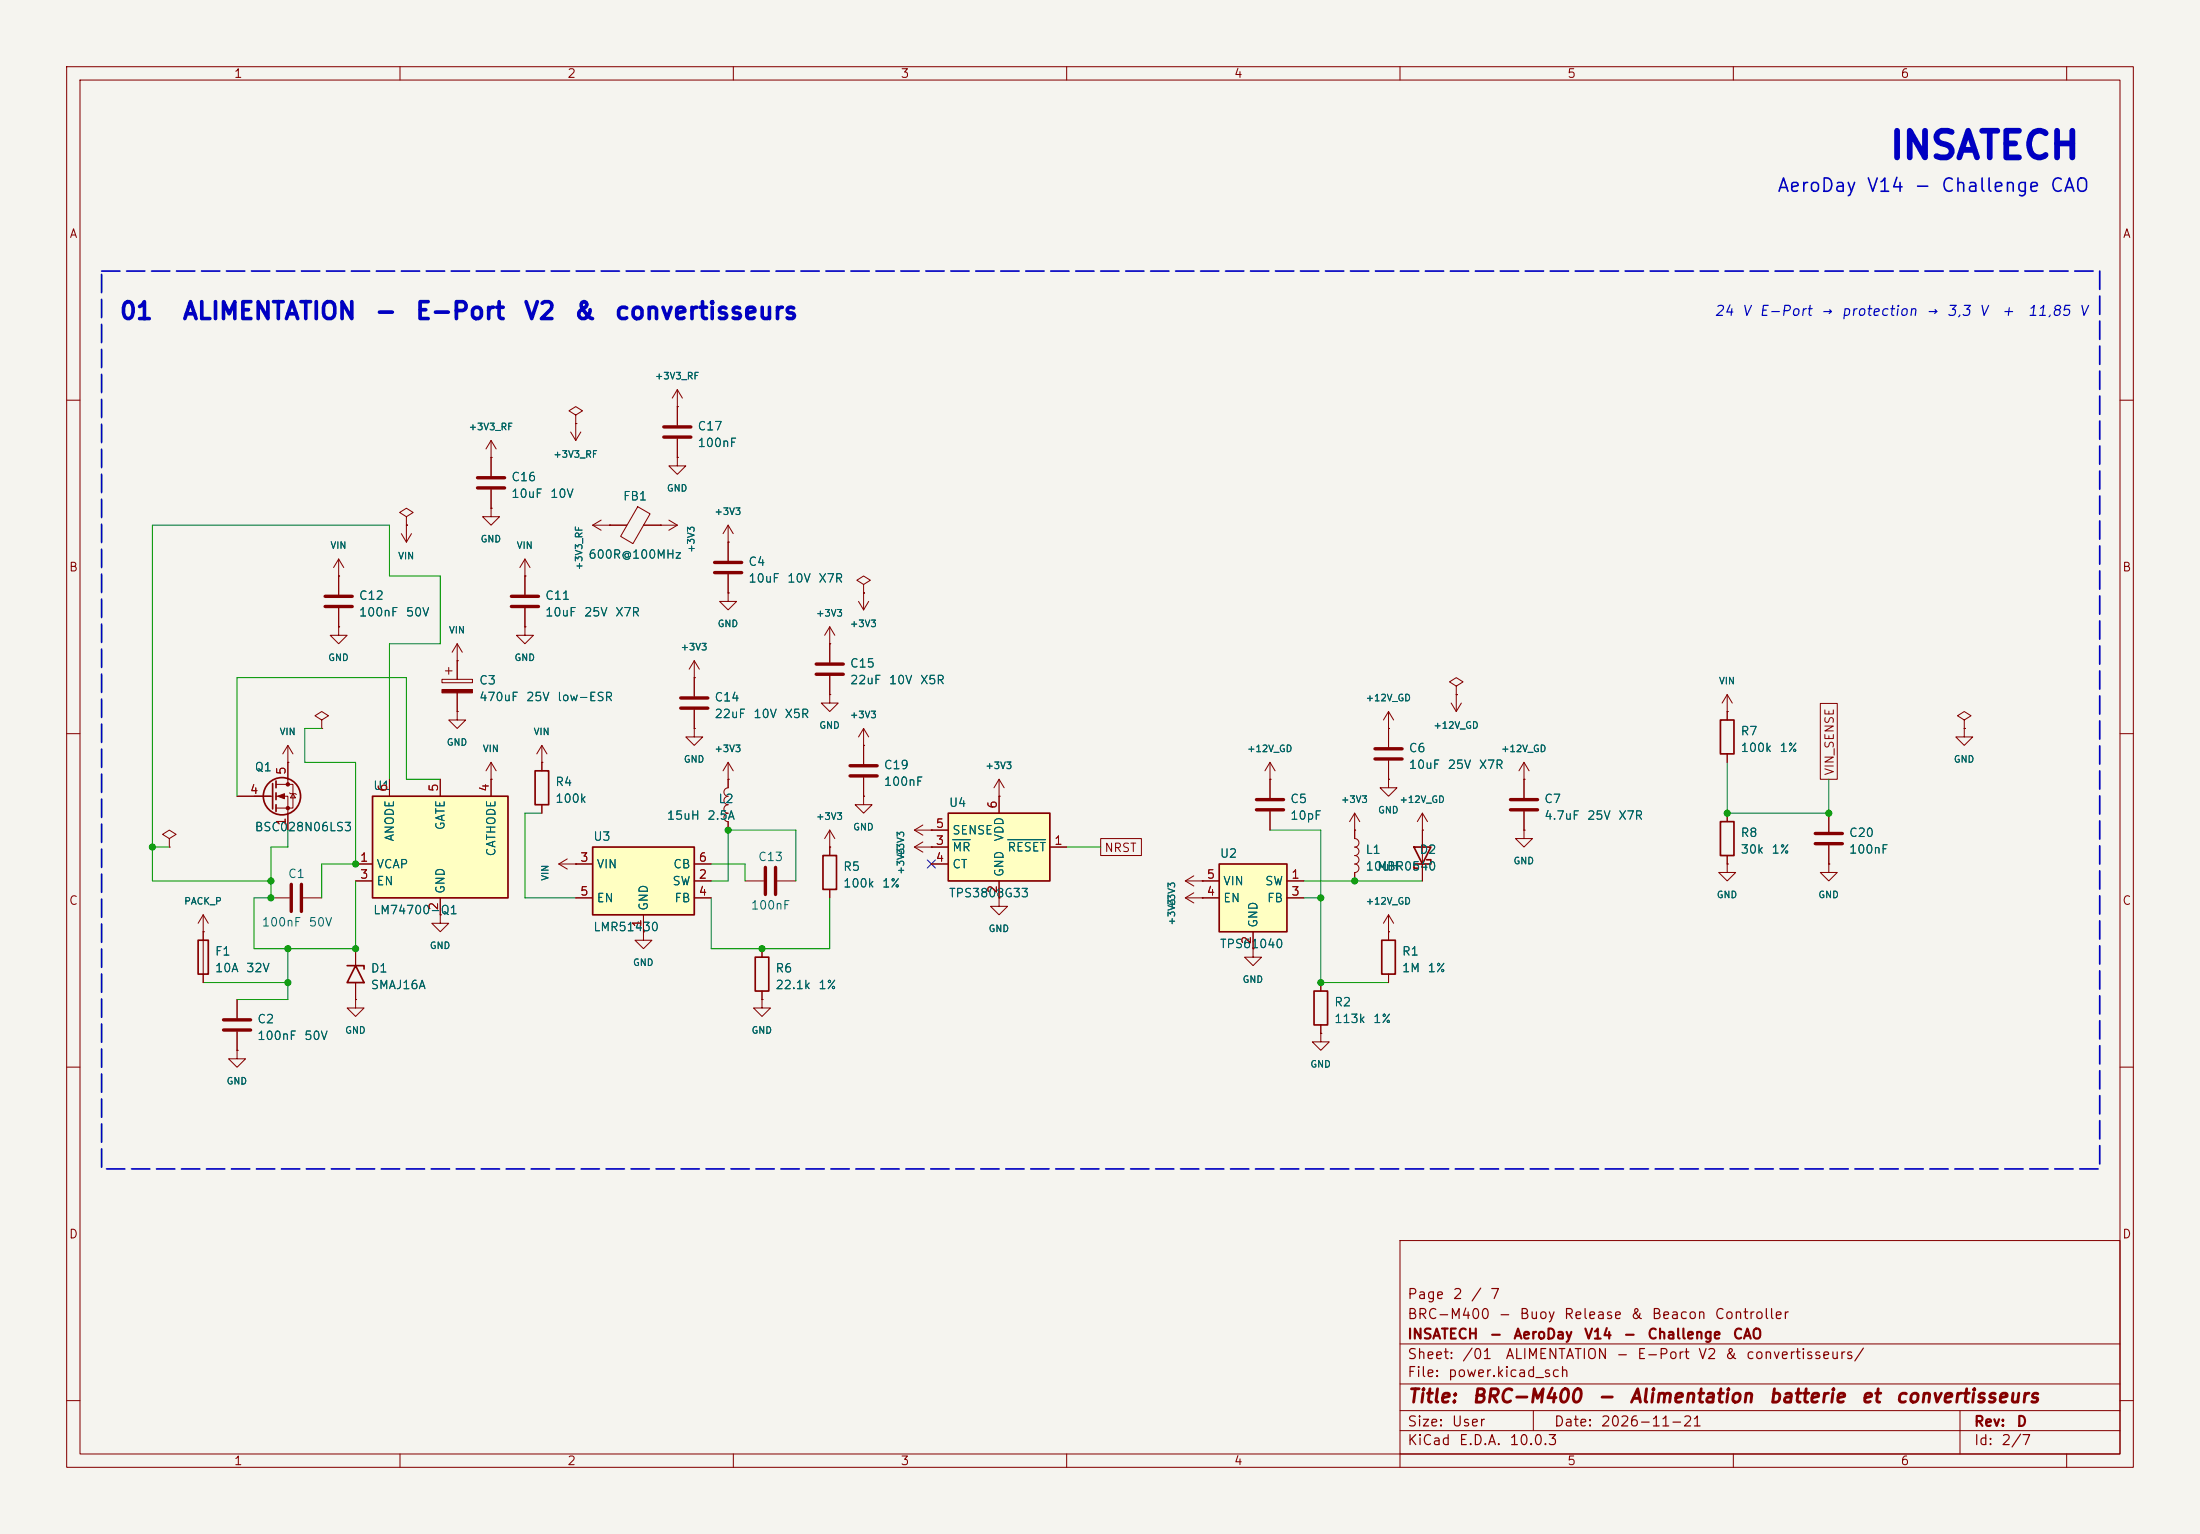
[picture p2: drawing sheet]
<svg xmlns="http://www.w3.org/2000/svg" width="330mm" height="230mm" viewBox="0 0 330 230" stroke-linecap="round" stroke-linejoin="round" font-family="sans-serif">
<path d="M0 0h330v230h-330z" fill="#f5f4ef" stroke="#f5f4ef" stroke-width=".15"/>
<g fill="none" stroke="#840000" stroke-width=".15">
<path d="M10 10h310v210h-310zM12 12h306v206h-306zM60 10v2M110 10v2M160 10v2M210 10v2M260 10v2M310 10v2M10 60h2M101.6 68.6v1.3h1.3l-1.3 1.2-1.3-1.2h1.3M101.6 68.6h.1M318 60h2"/>
<path d="M78.7 86.4v2.8M78.7 91.2v2.8M10 110h2M104.1 109.2v1.3h1.3l-1.3 1.3-1.2-1.3h1.2M104.1 109.2h.1M190.5 116.8v2.8M318 110h2M190.5 121.7v2.8M203.2 124.5h.1M203.2 121.9l-.8 1.3M203.2 121.9l.8 1.3M203.2 121.9v2.6"/>
<path d="M188 142.2v1.3h1.2l-1.2 1.3-1.3-1.3h1.3M188 142.2h.1M10 160h2M318 160h2M210 186h108v32h-108zM10 210h2M60 218v2M110 218v2M160 218v2M210 218v2M210 214.5h108M210 211.5h108"/>
<path d="M210 207.5h108M210 201.5h108M230 211.5v3M260 218v2M294 211.5v6.5M310 218v2M318 210h2"/>
</g>
<path d="M76.7 89.4h4.1M76.7 90.9h4.1M188.5 119.9h4M188.5 121.4h4" fill="none" stroke="#840000" stroke-width=".51"/>
<path d="M142.2 121.9h15.3v10.2h-15.3z" fill="#ffffc2"/>
<path d="M142.2 121.9h15.3v10.2h-15.3z" fill="none" stroke="#840000" stroke-width=".25"/>
<g fill="none" stroke="#840000" stroke-width=".15">
<path d="M68.6 99.1h.1M68.6 96.5l-.8 1.3M68.6 96.5l.7 1.3M68.6 96.5v5.4M78.7 94v1.3h1.3l-1.3 1.2-1.2-1.2h1.2M78.7 94h.1M66.3 101.9h4.6v.5h-4.6zM66.8 100.6h1M67.3 100.1v1M68.6 103.9v2.8M81.3 114.3h.1M81.3 111.8l-.8 1.2"/>
<path d="M81.3 111.8l.7 1.2M81.3 111.8v2.5M149.9 119.4v2.5M137.2 127h5M137.2 124.5h5M137.2 127l1.2 .8M137.2 124.5l1.2 .7M138.4 126.2l-1.2 .8M138.4 123.7l-1.2 .8M139.7 127h.1M139.7 124.5h.1M139.7 129.5h2.5"/>
<path d="M149.9 134.6v1.3h1.2l-1.2 1.3-1.3-1.3h1.3M149.9 134.6h.1M149.9 132.1v2.5M157.5 127h2.5M177.8 132.1l1.3 .7M177.8 132.1h2.5M177.8 134.6l1.3 .8M177.8 134.6h2.5M179.1 131.3l-1.3 .8M179.1 133.9l-1.3 .7M180.3 132.1h.1M180.3 134.6h.1"/>
</g>
<path d="M142.9 125.9h2.6M151.2 125.9h5.6" fill="none" stroke="#006464" stroke-width=".15"/>
<path d="M66.3 103.4h4.6v.5h-4.6z" fill="#840000" stroke="#840000" stroke-width=".15"/>
<path d="M182.9 129.5h10.1v10.2h-10.1z" fill="#ffffc2"/>
<path d="M80.3 115.6h2v5.1h-2zM182.9 129.5h10.1v10.2h-10.1z" fill="none" stroke="#840000" stroke-width=".25"/>
<g fill="none" stroke="#840000" stroke-width=".15">
<path d="M109.2 88.9v1.3h1.3l-1.3 1.2-1.3-1.2h1.3M109.2 88.9h.1M68.6 106.7v1.3h1.2l-1.2 1.2-1.3-1.2h1.3M68.6 106.7h.1M73.7 116.8h.1M73.7 114.3l-.8 1.3M73.7 114.3l.7 1.3M73.7 114.3v2.5M81.3 114.3v1.3M104.1 101.6v2.8M104.1 106.4v2.8M109.2 116.8h.1"/>
<path d="M109.2 114.3v3.8a.64 .64 0 0 0-.6 .7 .64 .64 0 0 0 .6 .6 .63 .63 0 0 0-.6 .6 .63 .63 0 0 0 .6 .7M109.2 114.3l-.7 1.3M109.2 114.3l.8 1.3M30.5 139.7h.1M30.5 137.2l-.8 1.2M30.5 137.2l.7 1.2M30.5 137.2v2.5M40.6 134.6h2.8M45.5 134.6h2.8M81.3 120.7v1.2M83.8 129.5l1.3 .8M83.8 129.5h2.6"/>
<path d="M85.1 128.8l-1.3 .7M86.4 129.5h.1M109.2 121.9a.63 .63 0 0 0-.6 .7 .63 .63 0 0 0 .6 .6v1.3M109.2 120.7a.63 .63 0 0 0-.6 .6 .63 .63 0 0 0 .6 .6M180.3 132.1h2.6M180.3 134.6h2.6M188 139.7v2.5M193 132.1h2.6M193 134.6h2.6M208.3 139.7h.1M208.3 137.2l-.8 1.2M208.3 137.2l.7 1.2"/>
<path d="M208.3 137.2v2.5"/>
</g>
<path d="M102.1 104.7h4.1M102.1 106.2h4.1M43.7 132.6v4.1M45.2 132.6v4.1" fill="none" stroke="#840000" stroke-width=".51"/>
<path d="M88.9 127h15.2v10.2h-15.2z" fill="#ffffc2"/>
<path d="M88.9 127h15.2v10.2h-15.2zM29.7 141h1.5v5.1h-1.5z" fill="none" stroke="#840000" stroke-width=".25"/>
<path d="M30.5 139.7v7.6M86.4 129.5h2.5M86.4 134.6h2.5M96.5 139.7v1.3h1.3l-1.3 1.2-1.3-1.2h1.3M96.5 139.7h.1M96.5 137.2v2.5M104.1 132.1h2.6M104.1 129.5h2.6M104.1 134.6h2.6M114.3 149.9v1.2h1.3l-1.3 1.3-1.3-1.3h1.3M114.3 149.9h.1" fill="none" stroke="#840000" stroke-width=".15"/>
<path d="M55.9 119.4h20.3v15.2h-20.3z" fill="#ffffc2"/>
<g fill="none" stroke="#840000" stroke-width=".25">
<path d="M40.9 117.5v3.8M41.4 117.1v1M41.4 118.9v1M55.9 119.4h20.3v15.2h-20.3zM258.1 108h2v5h-2zM41.4 120.7v1M123.4 128.3h2.1v5.1h-2.1zM212.1 127h2.5l-1.2 2.5zM214 128.9h.6v.6h-2.5v.7h.6M258.1 123.2h2v5.1h-2zM52.1 144.8h2.5v.5M53.3 144.8l1.3 2.5h-2.5z"/>
<path d="M113.3 143.5h2v5.1h-2zM197.1 148.6h2v5.1h-2zM207.3 141h2v5.1h-2z"/>
<circle cx="42.3" cy="119.4" r="2.79"/>
</g>
<g fill="none" stroke="#840000" stroke-width=".15">
<path d="M101.6 58.4v5.4M101.6 58.4l-.8 1.3M101.6 58.4l.8 1.3M61 78.7h.1M61 77.5l1-.7-1-.6-1.1 .6 1.1 .7v1.2M61 78.7v2.6M73.7 68.6h.1M73.7 76.2v1.3h1.2l-1.2 1.2-1.3-1.2h1.3M73.7 76.2h.1M73.7 66v5.4M73.7 73.4v2.8M73.7 66l-.8 1.3"/>
<path d="M73.7 66l.7 1.3M85.6 64.8l.8 1.2M86.4 62.2l1-.6-1-.6-1.1 .6 1.1 .6v1.3M86.4 63.5h.1M86.4 63.5v2.5M87.1 64.8l-.7 1.2M88.9 78.7h5.1M88.9 78.7l1.3 .8M90.2 78l-1.3 .7M91.4 78.7h.1M95.7 76l1.8 1-2.6 4.5-1.8-1.1zM96.5 78.7h5.1"/>
<path d="M99.1 78.7h.1M100.3 78l1.3 .7M101.6 61h.1M101.6 68.6h.1M101.6 65.8v2.8M101.6 78.7l-1.3 .8M109.2 78.7l-.7 1.3M109.2 78.7l.8 1.3M109.2 78.7v5.4M50.8 94v1.3h1.3l-1.3 1.2-1.3-1.2h1.3M50.8 94h.1M50.8 86.4h.1"/>
<path d="M50.8 83.8l-.8 1.3M50.8 83.8l.8 1.3M50.8 83.8v5.4M50.8 91.2v2.8M60.2 80l.8 1.3M61.7 80l-.7 1.3M68.6 99.1h.1M68.6 99.1v2.8M78.7 86.4h.1M78.7 94h.1M78.7 83.8l-.7 1.3M78.7 83.8l.8 1.3"/>
<path d="M78.7 83.8v5.4M78.7 91.2v2.8M104.1 99.1l-.7 1.2M104.1 99.1l.8 1.2M104.1 99.1v5.3M109.2 81.3h.1M109.2 88.9h.1M109.2 86.1v2.8M124.5 96.5h.1M124.5 94l-.8 1.3M124.5 94l.7 1.3M124.5 94v5.3"/>
<path d="M128.8 90.2l.7 1.2M129.5 88.9h.1M129.5 87.6l1.1-.6-1.1-.6-1 .6 1 .6v1.3M129.5 88.9v2.5M130.3 90.2l-.8 1.2M35.6 119.4h5.3M41.4 117.6h2.5v3.6h-2.5M41.4 119.4h1.8v5.1M43.2 114.3h.1M43.2 111.8l-.8 1.2M43.2 111.8l.7 1.2M43.2 111.8v5.8"/>
<path d="M43.4 118.9l.2 .1h.7l.1 .1M43.9 119l.4 .6h-.7zM48.3 108l1-.7-1-.6-1.1 .6 1.1 .7v1.2M48.3 109.2h.1M58.4 116.8v2.6M66 116.8v2.6M68.6 106.7h.1M68.6 103.9v2.8M73.7 116.8h.1M73.7 116.8v2.6M81.3 114.3h.1M81.3 114.3v1.3"/>
<path d="M104.1 101.6h.1M104.1 109.2h.1M104.1 106.4v2.8M109.2 116.8h.1M109.2 116.8v1.3M124.5 104.1v1.3h1.2l-1.2 1.3-1.3-1.3h1.3M124.5 104.1h.1M124.5 101.3v2.8M129.5 111.8h.1M129.5 119.4v1.3h1.3l-1.3 1.2-1.2-1.2h1.2M129.5 119.4h.1M129.5 109.2v5.4"/>
<path d="M129.5 116.6v2.8M129.5 109.2l-.7 1.3M129.5 109.2l.8 1.3M149.9 119.4h.1M149.9 116.8l-.8 1.3M149.9 116.8l.7 1.3M149.9 116.8v5.1M190.5 116.8h.1M190.5 114.3l-.8 1.3M190.5 114.3l.8 1.3M190.5 114.3v5.3M208.3 109.2h.1"/>
<path d="M208.3 116.8v1.3h1.2l-1.2 1.3-1.3-1.3h1.3M208.3 116.8h.1M208.3 106.7l-.8 1.3M208.3 106.7l.7 1.3M208.3 106.7v5.3M208.3 114v2.8M217.7 105.4l.7 1.3M218.4 102.9l1.1-.7-1.1-.6-1 .6 1 .7v1.2M218.4 104.1h.1M218.4 104.1v2.6M219.2 105.4l-.8 1.3M228.6 116.8h.1"/>
<path d="M228.6 114.3l-.8 1.3M228.6 114.3l.8 1.3M228.6 114.3v5.3M259.1 106.7h.1M259.1 104.1v3.9M259.1 113v1.3M259.1 104.1l-.8 1.3M259.1 104.1l.7 1.3M273 105.5h2.6v11.3h-2.6zM294.6 108l1.1-.7-1.1-.6-1 .6 1 .7v1.2M294.6 109.2h.1M294.6 109.2v1.3h1.3l-1.3 1.3-1.2-1.3h1.2"/>
<path d="M25.4 125.7l1-.6-1-.6-1 .6 1 .6v1.3M25.4 127h.1M30.5 139.7h.1M30.5 139.7v1.3M53.3 129.5h2.6M53.3 132.1h2.6M66 137.2v1.2h1.3l-1.3 1.3-1.2-1.3h1.2M66 137.2h.1M66 134.6v2.6M81.3 120.7v1.2M86.4 129.5h.1M86.4 129.5h2.5"/>
<path d="M86.4 134.6h2.5M96.5 139.7h.1M96.5 137.2v2.5M104.1 129.5h2.6M104.1 132.1h2.6M104.1 134.6h2.6M109.2 123.2v1.3M111.8 132.1h2.8M116.6 132.1h2.8M124.5 127h.1M124.5 124.5v3.8M124.5 133.4v1.2"/>
<path d="M124.5 124.5l-.8 1.2M124.5 124.5l.7 1.2M139.7 127h.1M139.7 124.5h.1M139.7 129.5h2.5M139.7 127h2.5M139.7 124.5h2.5M149.9 134.6h.1M149.9 132.1v2.5M157.5 127h2.5M165.1 125.7h6.1v2.6h-6.1zM180.3 132.1h.1"/>
<path d="M180.3 134.6h.1M180.3 132.1h2.6M180.3 134.6h2.6M188 139.7v2.5M190.5 121.7v2.8M193 132.1h2.6M193 134.6h2.6M203.2 124.5v1.2a.64 .64 0 0 1 .6 .7 .64 .64 0 0 1-.6 .6 .64 .64 0 0 1 .6 .6 .64 .64 0 0 1-.6 .7 .64 .64 0 0 1 .6 .6 .64 .64 0 0 1-.6 .7M203.2 129.5a.64 .64 0 0 1 .6 .7 .64 .64 0 0 1-.6 .6M203.2 124.5h.1M203.2 130.8v1.3M208.3 139.7h.1"/>
<path d="M208.3 139.7v1.3M213.4 124.5h.1M213.4 121.9v10.2M213.4 121.9l-.8 1.3M213.4 121.9l.7 1.3M228.6 124.5v1.2h1.3l-1.3 1.3-1.3-1.3h1.3M228.6 124.5h.1M228.6 121.7v2.8M259.1 129.5v1.3h1.2l-1.2 1.3-1.3-1.3h1.3M259.1 129.5h.1M259.1 121.9v1.3M259.1 128.3v1.2"/>
<path d="M274.3 129.5v1.3h1.3l-1.3 1.3-1.3-1.3h1.3M274.3 129.5h.1M274.3 121.9v2.8M274.3 126.7v2.8M30.5 146.1v1.2M35.6 157.5v1.3h1.2l-1.2 1.2-1.3-1.2h1.3M35.6 157.5h.1M35.6 149.9v2.8M35.6 154.7v2.8M53.3 149.9v1.2h1.3l-1.3 1.3-1.2-1.3h1.2M53.3 149.9h.1M53.3 142.2v2.6"/>
<path d="M53.3 147.3v2.6M114.3 149.9h.1M114.3 142.2v1.3M114.3 148.6v1.3M188 142.2h.1M198.1 154.9v1.3h1.3l-1.3 1.3-1.3-1.3h1.3M198.1 154.9h.1M198.1 147.3v1.3M198.1 153.7v1.2M208.3 146.1v1.2"/>
</g>
<g fill="none" stroke="#840000" stroke-width=".51">
<path d="M71.6 71.6h4.1M71.6 73.2h4.1M99.6 64h4M99.6 65.5h4M48.8 89.4h4M48.8 90.9h4M107.2 84.3h4.1M107.2 85.9h4.1M122.4 99.6h4.1M122.4 101.1h4.1M127.5 114.8h4.1M127.5 116.3h4.1"/>
<path d="M206.2 112.3h4.1M206.2 113.8h4.1M226.6 119.9h4M114.8 130.1v4M116.3 130.1v4M226.6 121.4h4M272.3 125h4.1M272.3 126.5h4.1M33.5 152.9h4.1M33.5 154.4h4.1"/>
</g>
<g fill="#840000" stroke="#840000" stroke-width=".15">
<path d="M41.7 119.4l1-.4v.8z"/>
<circle cx="43.2" cy="117.6" r=".25"/>
<circle cx="43.2" cy="121.2" r=".25"/>
</g>
<g fill="none" stroke="#009600" stroke-width=".15">
<path d="M48.3 109.2h-2.6v5.1h7.6v15.2h-5v5.1M58.4 116.8v-20.3h7.6v-10.1h-7.6v-7.7h-35.5v53.4h17.7M66 116.8h-5v-15.2h-25.4v17.8M259.1 114.3v7.6h15.2v-5.1M22.9 127h2.5M43.2 124.5v2.5h-2.6v7.6h-2.5v7.6h15.2v-10.1M81.3 121.9h-2.6v12.7h7.7M106.7 132.1h2.5v-7.6h10.2v7.6M106.7 134.6v7.6h17.8v-7.6M106.7 129.5h5.1v2.6M160 127h5.1M190.5 124.5h7.6v22.8h10.2"/>
<path d="M195.6 132.1h17.8M195.6 134.6h2.5M30.5 147.3h12.7M43.2 142.2v7.7h-7.6"/>
</g>
<path d="M139.1 128.9l1.2 1.3M140.3 128.9l-1.2 1.3" fill="none" stroke="#000084" stroke-width=".15"/>
<path d="M15.2 40.6h299.8v134.7h-299.8z" fill="none" stroke="#0000c2" stroke-width=".25" stroke-dasharray="2.7 1"/>
<path d="M142.9 125.9h2.6M151.2 125.9h5.6" fill="none" stroke="#006464" stroke-width=".15"/>
<g fill="#009600" stroke="#009600" stroke-width=".15">
<circle cx="203.2" cy="132.1" r=".46"/>
<circle cx="198.1" cy="134.6" r=".46"/>
<circle cx="198.1" cy="147.3" r=".46"/>
<circle cx="22.9" cy="127" r=".46"/>
<circle cx="43.2" cy="142.2" r=".46"/>
<circle cx="40.6" cy="134.6" r=".46"/>
<circle cx="40.6" cy="132.1" r=".46"/>
<circle cx="43.2" cy="147.3" r=".46"/>
<circle cx="53.3" cy="142.2" r=".46"/>
<circle cx="53.3" cy="129.5" r=".46"/>
<circle cx="109.2" cy="124.5" r=".46"/>
<circle cx="114.3" cy="142.2" r=".46"/>
<circle cx="259.1" cy="121.9" r=".46"/>
<circle cx="274.3" cy="121.9" r=".46"/>
</g>
<text font-size="4" fill="#0000c2" x="283.2" y="24.8">INSATECH</text>
<g font-size="2.5" fill="#0000c2">
<text x="17.8" y="48.5">01</text>
<text x="27.2" y="48.5">ALIMENTATION</text>
<text x="56.1" y="48.5">-</text>
<text x="62.2" y="48.5">E-Port</text>
<text x="78.4" y="48.5">V2</text>
<text x="86" y="48.5">&amp;</text>
<text x="92.1" y="48.5">convertisseurs</text>
</g>
<text font-size="2" fill="#0000c2" x="266.5" y="29.3">AeroDay V14 - Challenge CAO</text>
<g font-size="2" fill="#840000">
<text x="211" y="210.8">Title:</text>
<text x="220.7" y="210.8">BRC-M400</text>
<text x="239.5" y="210.8">-</text>
<text x="244.3" y="210.8">Alimentation</text>
<text x="265.2" y="210.8">batterie</text>
<text x="279" y="210.8">et</text>
<text x="284.2" y="210.8">convertisseurs</text>
</g>
<g font-size="1.5" fill="#0000c2">
<text x="257" y="47.7">24</text>
<text x="261.2" y="47.7">V</text>
<text x="263.8" y="47.7">E-Port</text>
<text x="272.9" y="47.7">→</text>
<text x="276.1" y="47.7">protection</text>
<text x="288.7" y="47.7">→</text>
<text x="291.9" y="47.7">3,3</text>
<text x="296.8" y="47.7">V</text>
<text x="300.1" y="47.7">+</text>
<text x="304" y="47.7">11,85</text>
<text x="311.8" y="47.7">V</text>
</g>
<g font-size="1.5" fill="#840000">
<text x="211" y="195.2">Page</text>
<text x="217.8" y="195.2">2</text>
<text x="220.5" y="195.2">/</text>
<text x="223.4" y="195.2">7</text>
<text x="211" y="201.2">INSATECH</text>
<text x="211" y="198.2">BRC-M400</text>
<text x="223.3" y="201.2">-</text>
<text x="224.7" y="198.2">-</text>
<text x="226.9" y="201.2">AeroDay</text>
<text x="227.8" y="198.2">Buoy</text>
<text x="234.5" y="198.2">Release</text>
<text x="237.5" y="201.2">V14</text>
<text x="243.4" y="201.2">-</text>
<text x="244.5" y="198.2">&amp;</text>
<text x="247" y="201.2">Challenge</text>
<text x="247.6" y="198.2">Beacon</text>
<text x="257.1" y="198.2">Controller</text>
<text x="259.8" y="201.2">CAO</text>
<text x="211" y="206.9">File:</text>
<text x="211" y="204.2">Sheet:</text>
<text x="217.1" y="206.9">power.kicad_sch</text>
<text x="219.2" y="204.2">/01</text>
<text x="225.7" y="204.2">ALIMENTATION</text>
<text x="242.3" y="204.2">-</text>
<text x="245.5" y="204.2">E-Port</text>
<text x="254.6" y="204.2">V2</text>
<text x="258.6" y="204.2">&amp;</text>
<text x="261.8" y="204.2">convertisseurs/</text>
<text x="211" y="214.3">Size:</text>
<text x="217.7" y="214.3">User</text>
<text x="233" y="214.3">Date:</text>
<text x="240" y="214.3">2026-11-21</text>
<text x="296" y="214.3">Rev:</text>
<text x="302.4" y="214.3">D</text>
<text x="211" y="217.1">KiCad</text>
<text x="218.7" y="217.1">E.D.A.</text>
<text x="226.3" y="217.1">10.0.3</text>
<text x="296" y="217.1">Id:</text>
<text x="300.1" y="217.1">2/7</text>
</g>
<g font-size="1.3" fill="#840000">
<text x="35" y="12">1</text>
<text x="85" y="12">2</text>
<text x="135" y="12">3</text>
<text x="185" y="12">4</text>
<text x="235" y="12">5</text>
<text x="285" y="12">6</text>
<text x="10.3" y="36">A</text>
<text x="318.3" y="36">A</text>
<text x="10.3" y="86">B</text>
<text x="318.3" y="86">B</text>
<text x="275.4" y="116.4" transform="rotate(-90 275.4 116.4)">VIN_SENSE</text>
<text x="165.6" y="128.1">NRST</text>
<text x="10.3" y="136">C</text>
<text x="318.3" y="136">C</text>
<text x="10.3" y="186">D</text>
<text x="318.3" y="186">D</text>
<text x="35" y="220">1</text>
<text x="85" y="220">2</text>
<text x="135" y="220">3</text>
<text x="185" y="220">4</text>
<text x="235" y="220">5</text>
<text x="285" y="220">6</text>
</g>
<g font-size="1.3" fill="#006464">
<text x="104.5" y="64.8">C17</text>
<text x="104.5" y="67.3">100nF</text>
<text x="76.6" y="72.5">C16</text>
<text x="76.6" y="75">10uF</text>
<text x="82.4" y="75">10V</text>
<text x="93.4" y="75.3">FB1</text>
<text x="88.2" y="84.1">600R@100MHz</text>
<text x="112.2" y="85.2">C4</text>
<text x="112.2" y="87.7">10uF</text>
<text x="118" y="87.7">10V</text>
<text x="122.7" y="87.7">X7R</text>
<text x="53.7" y="92.7">100nF</text>
<text x="53.7" y="90.2">C12</text>
<text x="60.8" y="92.7">50V</text>
<text x="81.7" y="90.2">C11</text>
<text x="81.7" y="92.7">10uF</text>
<text x="87.5" y="92.7">25V</text>
<text x="92.2" y="92.7">X7R</text>
<text x="127.4" y="100.4">C15</text>
<text x="71.8" y="102.9">C3</text>
<text x="71.8" y="105.4">470uF</text>
<text x="78.8" y="105.4">25V</text>
<text x="83.5" y="105.4">low-ESR</text>
<text x="107.1" y="105.5">C14</text>
<text x="107.1" y="108">22uF</text>
<text x="112.9" y="108">10V</text>
<text x="117.6" y="108">X5R</text>
<text x="127.4" y="102.9">22uF</text>
<text x="133.2" y="102.9">10V</text>
<text x="137.9" y="102.9">X5R</text>
<text x="211.2" y="113.1">C6</text>
<text x="261" y="110.6">R7</text>
<text x="261" y="113.1">100k</text>
<text x="266.8" y="113.1">1%</text>
<text x="38.1" y="116">Q1</text>
<text x="55.9" y="118.8">U1</text>
<text x="83.2" y="118.2">R4</text>
<text x="132.5" y="118.1">100nF</text>
<text x="132.5" y="115.6">C19</text>
<text x="211.2" y="115.6">10uF</text>
<text x="217" y="115.6">25V</text>
<text x="221.7" y="115.6">X7R</text>
<text x="38.1" y="124.9">BSC028N06LS3</text>
<text x="67" y="124.6" transform="rotate(-90 67 124.6)">GATE</text>
<text x="83.2" y="120.7">100k</text>
<text x="99.9" y="123.2">15uH</text>
<text x="106" y="123.2">2.5A</text>
<text x="107.7" y="120.7">L2</text>
<text x="142.2" y="121.3">U4</text>
<text x="142.7" y="125.4">SENSE</text>
<text x="193.4" y="120.7">C5</text>
<text x="193.4" y="123.2">10pF</text>
<text x="231.5" y="120.7">C7</text>
<text x="231.5" y="123.2">4.7uF</text>
<text x="238" y="123.2">25V</text>
<text x="242.7" y="123.2">X7R</text>
<text x="261" y="125.8">R8</text>
<text x="277.3" y="125.8">C20</text>
<text x="43.1" y="132">C1</text>
<text x="56.4" y="130.5">VCAP</text>
<text x="59.4" y="126.3" transform="rotate(-90 59.4 126.3)">ANODE</text>
<text x="74.6" y="128.5" transform="rotate(-90 74.6 128.5)">CATHODE</text>
<text x="88.9" y="126.4">U3</text>
<text x="89.4" y="130.5">VIN</text>
<text x="100.9" y="130.5">CB</text>
<text x="113.6" y="129.4">C13</text>
<text x="126.4" y="130.9">R5</text>
<text x="142.7" y="128">MR</text>
<text x="142.7" y="130.5">CT</text>
<text x="150.8" y="131.6" transform="rotate(-90 150.8 131.6)">GND</text>
<text x="150.8" y="126.3" transform="rotate(-90 150.8 126.3)">VDD</text>
<text x="151" y="128">RESET</text>
<text x="182.9" y="128.9">U2</text>
<text x="204.7" y="130.8">10uH</text>
<text x="204.7" y="128.3">L1</text>
<text x="206.5" y="130.8">MBR0540</text>
<text x="212.8" y="128.3">D2</text>
<text x="261" y="128.3">30k</text>
<text x="265.6" y="128.3">1%</text>
<text x="277.3" y="128.3">100nF</text>
<text x="55.9" y="137.4">LM74700-Q1</text>
<text x="56.4" y="133.1">EN</text>
<text x="67" y="134.1" transform="rotate(-90 67 134.1)">GND</text>
<text x="89.4" y="135.6">EN</text>
<text x="97.5" y="136.7" transform="rotate(-90 97.5 136.7)">GND</text>
<text x="100.8" y="133.1">SW</text>
<text x="101.1" y="135.6">FB</text>
<text x="112.5" y="136.7">100nF</text>
<text x="126.4" y="133.4">100k</text>
<text x="132.2" y="133.4">1%</text>
<text x="142.2" y="134.9">TPS3808G33</text>
<text x="183.4" y="135.6">EN</text>
<text x="183.4" y="133.1">VIN</text>
<text x="189.7" y="133.1">SW</text>
<text x="190" y="135.6">FB</text>
<text x="32.2" y="143.6">F1</text>
<text x="39.2" y="139.2">100nF</text>
<text x="46.2" y="139.2">50V</text>
<text x="88.9" y="139.9">LMR51430</text>
<text x="182.9" y="142.5">TPS61040</text>
<text x="188.9" y="139.2" transform="rotate(-90 188.9 139.2)">GND</text>
<text x="210.2" y="143.6">R1</text>
<text x="32.2" y="146.1">10A</text>
<text x="36.8" y="146.1">32V</text>
<text x="55.5" y="146.1">D1</text>
<text x="55.5" y="148.6">SMAJ16A</text>
<text x="116.2" y="146.1">R6</text>
<text x="116.2" y="148.6">22.1k</text>
<text x="122.7" y="148.6">1%</text>
<text x="210.2" y="146.1">1M</text>
<text x="214" y="146.1">1%</text>
<text x="38.5" y="153.7">C2</text>
<text x="200" y="151.2">R2</text>
<text x="200" y="153.7">113k</text>
<text x="205.9" y="153.7">1%</text>
<text x="38.5" y="156.2">100nF</text>
<text x="45.5" y="156.2">50V</text>
</g>
<g font-size="1.3" fill="#a90000">
<text x="37.4" y="119.4">4</text>
<text x="43.2" y="116.3" transform="rotate(-90 43.2 116.3)">5</text>
<text x="58.4" y="118.8" transform="rotate(-90 58.4 118.8)">6</text>
<text x="66" y="118.8" transform="rotate(-90 66 118.8)">5</text>
<text x="73.6" y="118.8" transform="rotate(-90 73.6 118.8)">4</text>
<text x="43.2" y="123.9" transform="rotate(-90 43.2 123.9)">1</text>
<text x="140.3" y="124.4">5</text>
<text x="149.8" y="121.4" transform="rotate(-90 149.8 121.4)">6</text>
<text x="53.9" y="129.5">1</text>
<text x="86.9" y="129.5">3</text>
<text x="104.7" y="129.5">6</text>
<text x="140.3" y="127">3</text>
<text x="140.3" y="129.5">4</text>
<text x="158" y="127">1</text>
<text x="53.9" y="132.1">3</text>
<text x="66" y="136.6" transform="rotate(-90 66 136.6)">2</text>
<text x="86.9" y="134.6">5</text>
<text x="104.7" y="132.1">2</text>
<text x="104.7" y="134.6">4</text>
<text x="149.8" y="134.1" transform="rotate(-90 149.8 134.1)">2</text>
<text x="180.9" y="134.6">4</text>
<text x="180.9" y="132.1">5</text>
<text x="193.6" y="132.1">1</text>
<text x="193.6" y="134.6">3</text>
<text x="96.5" y="139.1" transform="rotate(-90 96.5 139.1)">1</text>
<text x="187.9" y="141.7" transform="rotate(-90 187.9 141.7)">2</text>
</g>
<g font-size="1" fill="#006464">
<text x="98.2" y="57.1">+3V3_RF</text>
<text x="70.2" y="64.7">+3V3_RF</text>
<text x="82.9" y="68.9">+3V3_RF</text>
<text x="99.9" y="73.9">GND</text>
<text x="107.1" y="77.4">+3V3</text>
<text x="49.5" y="82.5">VIN</text>
<text x="72" y="81.6">GND</text>
<text x="77.4" y="82.5">VIN</text>
<text x="104.4" y="83" transform="rotate(-90 104.4 83)">+3V3</text>
<text x="59.6" y="84.1">VIN</text>
<text x="87.6" y="85.6" transform="rotate(-90 87.6 85.6)">+3V3_RF</text>
<text x="67.3" y="95.2">VIN</text>
<text x="107.6" y="94.3">GND</text>
<text x="122.3" y="92.7">+3V3</text>
<text x="127.4" y="94.3">+3V3</text>
<text x="49.1" y="99.3">GND</text>
<text x="77.1" y="99.3">GND</text>
<text x="102" y="97.8">+3V3</text>
<text x="127.4" y="107.9">+3V3</text>
<text x="204.8" y="105.4">+12V_GD</text>
<text x="257.8" y="102.8">VIN</text>
<text x="41.9" y="110.5">VIN</text>
<text x="66.9" y="112">GND</text>
<text x="72.3" y="113">VIN</text>
<text x="80" y="110.5">VIN</text>
<text x="107.1" y="113">+3V3</text>
<text x="122.8" y="109.5">GND</text>
<text x="187" y="113">+12V_GD</text>
<text x="214.9" y="109.5">+12V_GD</text>
<text x="225.1" y="113">+12V_GD</text>
<text x="102.5" y="114.6">GND</text>
<text x="147.7" y="115.5">+3V3</text>
<text x="293" y="114.6">GND</text>
<text x="122.3" y="123.2">+3V3</text>
<text x="127.9" y="124.7">GND</text>
<text x="201.1" y="120.6">+3V3</text>
<text x="206.6" y="122.2">GND</text>
<text x="209.9" y="120.6">+12V_GD</text>
<text x="135.9" y="131.2" transform="rotate(-90 135.9 131.2)">+3V3</text>
<text x="226.9" y="129.8">GND</text>
<text x="27.5" y="135.9">PACK_P</text>
<text x="82.5" y="132.1" transform="rotate(-90 82.5 132.1)">VIN</text>
<text x="176.5" y="136.3" transform="rotate(-90 176.5 136.3)">+3V3</text>
<text x="204.8" y="135.9">+12V_GD</text>
<text x="257.4" y="134.9">GND</text>
<text x="272.7" y="134.9">GND</text>
<text x="64.4" y="142.5">GND</text>
<text x="148.2" y="140">GND</text>
<text x="94.9" y="145.1">GND</text>
<text x="186.3" y="147.6">GND</text>
<text x="51.7" y="155.2">GND</text>
<text x="112.6" y="155.2">GND</text>
<text x="196.5" y="160.3">GND</text>
<text x="33.9" y="162.8">GND</text>
</g>
</svg>
